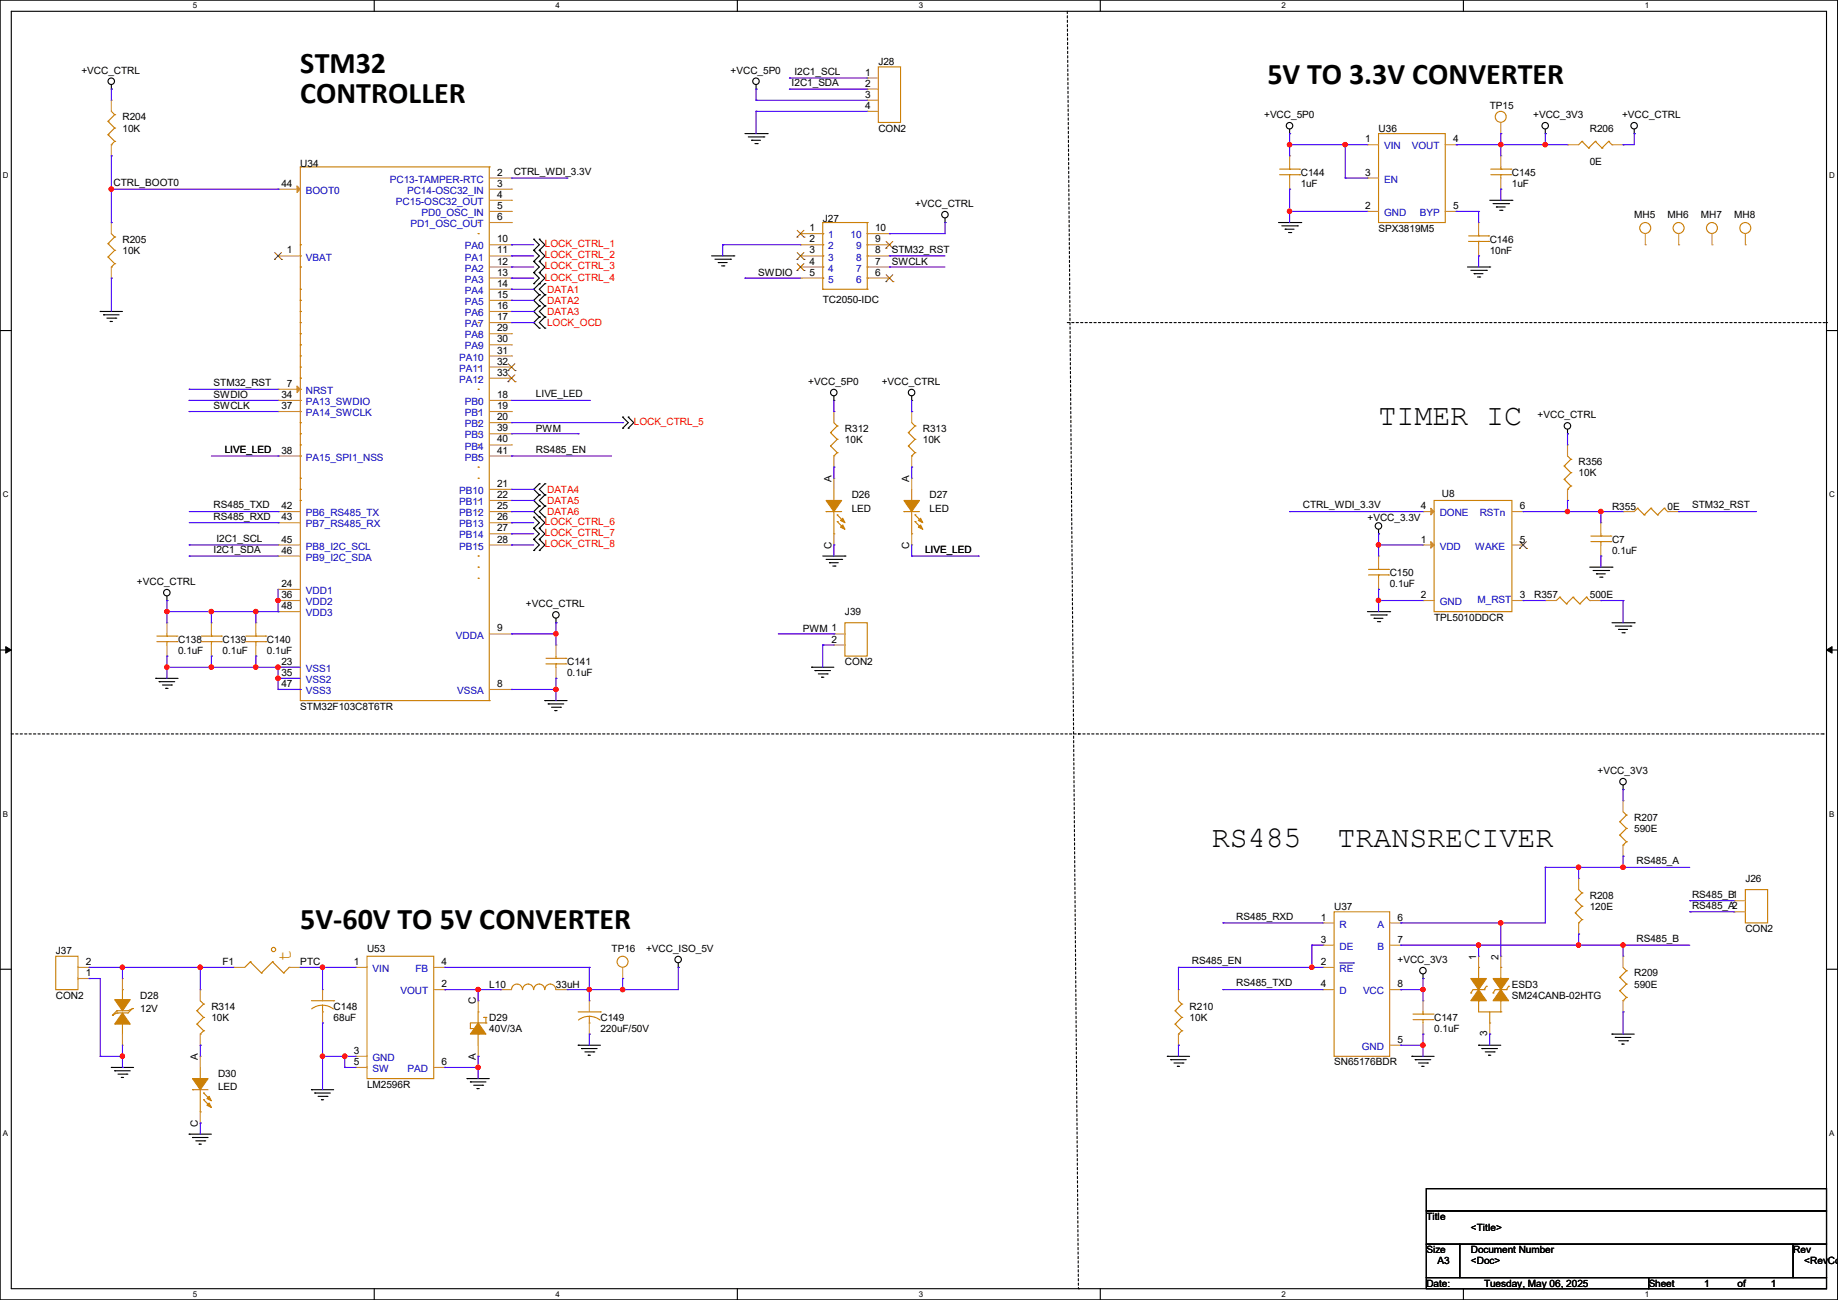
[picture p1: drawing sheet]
<svg xmlns="http://www.w3.org/2000/svg" width="420mm" height="297mm" viewBox="0 0 420 297" stroke-linecap="round" stroke-linejoin="round" font-family="sans-serif">
<path d="M0 0h419.9v297h-419.9zM2.6 2.6h414.8v291.8h-414.8z" fill="none" stroke="#000" stroke-width=".25"/>
<g fill="#fff">
<path d="M44 .3h1v2h-1z"/>
<path d="M44 294.7h1v2h-1z"/>
</g>
<path d="M85.5 0v2.6M85.5 294.4v2.6" fill="none" stroke="#000" stroke-width=".25"/>
<g fill="#fff">
<path d="M127 .3h.9v2h-.9z"/>
<path d="M127 294.7h.9v2h-.9z"/>
</g>
<path d="M168.5 0v2.6M168.5 294.4v2.6" fill="none" stroke="#000" stroke-width=".25"/>
<g fill="#fff">
<path d="M209.9 .3h1v2h-1z"/>
<path d="M209.9 294.7h1v2h-1z"/>
</g>
<path d="M251.4 0v2.6M251.4 294.4v2.6" fill="none" stroke="#000" stroke-width=".25"/>
<g fill="#fff">
<path d="M292.9 .3h.9v2h-.9z"/>
<path d="M292.9 294.7h.9v2h-.9z"/>
</g>
<path d="M334.4 0v2.6M334.4 294.4v2.6" fill="none" stroke="#000" stroke-width=".25"/>
<g fill="#fff">
<path d="M375.8 .3h1v2h-1z"/>
<path d="M375.8 294.7h1v2h-1z"/>
<path d="M.7 39h1.2v2h-1.2z"/>
<path d="M418 39h1.3v2h-1.3z"/>
<path d="M.7 112h1.2v2h-1.2z"/>
<path d="M418 112h1.3v2h-1.3z"/>
</g>
<path d="M0 75.5h2.6M417.4 75.5h2.5" fill="none" stroke="#000" stroke-width=".25"/>
<g fill="#fff">
<path d="M.7 185h1.2v1.9h-1.2z"/>
<path d="M418 185h1.2v1.9h-1.2z"/>
</g>
<path d="M0 148.5h2.6M417.4 148.5h2.5" fill="none" stroke="#000" stroke-width=".25"/>
<path d="M1.3 147.7l1.3 .8-1.3 .7zM417.4 148.5l1.2-.8v1.5z" fill="#000" stroke="#000" stroke-width=".23"/>
<g fill="#fff">
<path d="M.7 257.9h1.2v2h-1.2z"/>
<path d="M418 257.9h1.2v2h-1.2z"/>
</g>
<g fill="none" stroke="#000" stroke-width=".25">
<path d="M25.4 19.3v1.1M172.8 19.3v1.1M25.4 20.4h.1M170.2 30.5h5.1M171 31.3h3.5M171.7 32h.1M171.7 32h2.1M172.5 32.8h.5M172.8 20.4h.1M173 32.8h.1M174.5 31.3h.1M175.3 30.5h.1"/>
<path d="M294.7 30.5h.1M294.7 29.5v1M353.1 30.5h.1M353.1 29.5v1M373.4 30.5h.1M373.4 29.5v1M122 57.2h.1M122 54.7h.1M122 59.7h.1M122 54.7l1.2 1.2-1.2 1.3M122 57.2l1.2 1.3-1.2 1.2M122 59.7l1.2 1.3-1.2 1.3"/>
<path d="M123.2 57.2h.1M123.2 54.7h.1M123.2 59.7h.1M123.2 54.7l1.3 1.2-1.3 1.3M123.2 57.2l1.3 1.3-1.3 1.2M123.2 59.7l1.3 1.3-1.3 1.3M162.6 58.5h5.1M163.4 59.2h3.5M164.1 60h.1M164.1 60h2.1M166.9 59.2h.1M167.7 58.5h.1"/>
<path d="M215.9 50.8h.1M215.9 49.8v1M292.1 50.8h5.1M292.9 51.6h3.6M293.7 52.4h.1M293.7 52.4h2M294.4 53.1h.5M294.9 53.1h.1M296.5 51.6h.1M297.2 50.8h.1M340.4 45.8h5.1M341.2 46.5h3.5"/>
<path d="M341.9 47.3h.1M341.9 47.3h2.1M342.7 48h.5M343.2 48h.1M344.7 46.5h.1M345.5 45.8h.1M22.9 71.2h.1M22.9 71.2h5.1M23.7 71.9h.1M23.7 71.9h3.5M24.4 72.7h2.1M25.2 73.4h.1"/>
<path d="M25.2 73.4h.5M26.5 72.7h.1M122 62.3h.1M122 64.8h.1M122 62.3l1.2 1.2-1.2 1.3M123.2 62.3h.1M123.2 64.8h.1M123.2 67.4h.1M123.2 69.9h.1M123.2 72.4h.1M123.2 75h.1M123.2 62.3l1.3 1.2-2.5 2.6 1.2 1.3"/>
<path d="M123.2 67.4l-1.2 1.2 1.2 1.3M123.2 69.9l-1.2 1.3 1.2 1.2M123.2 72.4l-1.2 1.3 1.2 1.3M124.5 67.4h.1M124.5 64.8h.1M124.5 69.9h.1M124.5 72.4h.1M124.5 75h.1M124.5 64.8l-1.3 1.3 1.3 1.3M124.5 67.4l-1.3 1.2 1.3 1.3M124.5 69.9l-1.3 1.3 1.3 1.2M124.5 72.4l-1.3 1.3 1.3 1.3"/>
<path d="M164.9 60.7h.5M165.4 60.7h.1M335.3 61h5.1M336.1 61.8h3.5M336.8 62.5h.1M336.8 62.5h2.1M337.6 63.3h.5M338.1 63.3h.1M339.6 61.8h.1M340.4 61h.1M142.3 97.8h.1M142.3 95.3h.1"/>
<path d="M142.3 95.3l1.3 1.3-1.3 1.2M143.6 97.8h.1M143.6 95.3h.1M143.6 95.3l1.2 1.3-1.2 1.2M190.5 91.5h.1M190.5 90.5v1M208.3 91.5h.1M208.3 90.5v1M358.2 99.1h.1M358.2 98.1v1M122 118.2h.1M122 118.2l1.2 1.2-1.2 1.3"/>
<path d="M123.2 118.2h.1M123.2 115.6h.1M123.2 113.1h.1M123.2 110.5h.1M123.2 115.6l-1.2 1.3 2.5 2.5-1.3 1.3M123.2 113.1l-1.2 1.2 1.2 1.3M123.2 110.5l-1.2 1.3 1.2 1.3M124.5 118.2h.1M124.5 115.6h.1M124.5 113.1h.1M124.5 110.5h.1M124.5 115.6l-1.3 1.3 1.3 1.3"/>
<path d="M124.5 113.1l-1.3 1.2 1.3 1.3M124.5 110.5l-1.3 1.3 1.3 1.3M38.1 137.2h.1M38.1 136.2v1M122 120.7h.1M122 123.2h.1M122 125.8h.1M122 120.7l1.2 1.3-1.2 1.2M122 123.2l1.2 1.3-1.2 1.3M123.2 120.7h.1M123.2 123.2h.1M123.2 125.8h.1"/>
<path d="M123.2 120.7l1.3 1.3-1.3 1.2M123.2 123.2l1.3 1.3-1.3 1.3M188 127h5.1M188.8 127.8h3.5M189.5 128.6h.1M189.5 128.6h2.1M190.3 129.3h.5M190.8 129.3h.1M192.3 127.8h.1M193.1 127h.1M312.5 139.7h5M315 122h.1"/>
<path d="M315 120.9v1.1M317.5 139.7h.1M363.3 129.6h5M364 130.3h3.6M364.8 131.1h.1M364.8 131.1h2M365.5 131.9h.6M366.1 131.9h.1M367.6 130.3h.1M368.3 129.6h.1M35.6 155h.1M35.6 155h5.1"/>
<path d="M36.4 155.7h.1M36.4 155.7h3.5M37.1 156.5h2.1M37.9 157.3h.1M37.9 157.3h.5M39.2 156.5h.1M127 142.3h.1M127 141.3v1M185.5 152.4h.1M185.5 152.4h5M186.2 153.2h.1M186.2 153.2h3.6"/>
<path d="M187 154h2M187.7 154.7h.1M187.7 154.7h.6M189 154h.1M313.2 140.5h3.6M314 141.3h.1M314 141.3h2M314.7 142h.6M315.3 142h.1M316.8 140.5h.1M368.3 142.3h5.1M369.1 143h3.6"/>
<path d="M369.9 143.8h.1M369.9 143.8h2M370.6 144.6h.5M371.1 144.6h.1M372.7 143h.1M373.4 142.3h.1M124.5 160.1h.1M124.5 160.1h5.1M125.3 160.8h.1M125.3 160.8h3.5M126 161.6h2.1M126.8 162.3h.1"/>
<path d="M126.8 162.3h.5M128.1 161.6h.1M370.9 179.4v1M370.9 180.4h.1M0 221.4h2.6M132.1 238.8h.1M132.1 238.8h5.1M132.9 239.6h.1M132.9 239.6h3.5M155 221h.1M155 220v1M325.2 223.6h.1"/>
<path d="M325.2 222.5v1.1M337.9 238.8h.1M337.9 238.8h5M338.6 239.6h.1M338.6 239.6h3.6M368.3 236.3h.1M368.3 236.3h5.1M369.1 237h.1M369.1 237h3.6M369.9 237.8h2M370.6 238.5h.1M370.6 238.5h.5"/>
<path d="M371.9 237.8h.1M417.4 221.4h2.5M25.4 243.9h.1M25.4 243.9h5.1M26.2 244.6h.1M26.2 244.6h3.6M27 245.4h2M27.7 246.2h.1M27.7 246.2h.5M29 245.4h.1M43.2 259.1h.1M43.2 259.1h5.1"/>
<path d="M44 259.9h.1M44 259.9h3.5M71.2 249h.1M71.2 249h5M71.9 249.7h.1M71.9 249.7h3.6M72.7 250.5h2M73.4 251.2h.1M73.4 251.2h.6M74.7 250.5h.1M106.7 246.4h.1M106.7 246.4h5.1"/>
<path d="M107.5 247.2h.1M107.5 247.2h3.5M108.2 247.9h2.1M109 248.7h.1M109 248.7h.5M110.3 247.9h.1M133.6 240.3h2.1M134.4 241.1h.1M134.4 241.1h.5M135.7 240.3h.1M266.7 241.3h.1M266.7 241.3h5.1"/>
<path d="M267.5 242.1h.1M267.5 242.1h3.6M268.3 242.9h2M269 243.6h.1M269 243.6h.5M270.3 242.9h.1M322.6 241.3h.1M322.6 241.3h5.1M323.4 242.1h.1M323.4 242.1h3.5M324.1 242.9h2.1M324.9 243.6h.1"/>
<path d="M324.9 243.6h.5M326.2 242.9h.1M339.4 240.3h2M340.1 241.1h.1M340.1 241.1h.6M341.4 240.3h.1M44.7 260.6h2.1M45.5 261.4h.1M45.5 261.4h.5M46.8 260.6h.1M325.9 271.6h91.5v5h-91.5zM325.9 276.6h91.5v7.7h-91.5z"/>
<path d="M325.9 284.3h7.6v7.6h-7.6zM325.9 291.9h50.8v2.5h-50.8zM333.5 284.3h76.2v7.6h-76.2zM376.7 291.9h40.7v2.5h-40.7zM409.7 284.3h7.7v7.6h-7.7z"/>
<circle cx="25.4" cy="18.6" r=".74"/>
<circle cx="172.7" cy="18.6" r=".74"/>
<circle cx="294.7" cy="28.7" r=".74"/>
<circle cx="353.1" cy="28.7" r=".74"/>
<circle cx="373.4" cy="28.7" r=".74"/>
<circle cx="215.9" cy="49" r=".74"/>
<circle cx="190.5" cy="89.7" r=".74"/>
<circle cx="208.3" cy="89.7" r=".74"/>
<circle cx="358.2" cy="97.3" r=".74"/>
<circle cx="38.1" cy="135.4" r=".74"/>
<circle cx="315" cy="120.2" r=".74"/>
<circle cx="127" cy="140.5" r=".74"/>
<circle cx="370.9" cy="178.6" r=".74"/>
<circle cx="155" cy="219.2" r=".74"/>
<circle cx="325.1" cy="221.8" r=".74"/>
</g>
<path d="M243.9 2.6l2.5 291.8M243.9 73.7h173.5M417.4 73.7h.1M2.6 167.7h243.8M246.4 167.7h.1M246.4 167.7h170.2M416.6 167.7h.1M246.4 294.4h.1" fill="none" stroke="#000" stroke-width=".25" stroke-dasharray=".5 .5"/>
<g fill="none" stroke="#cc8006" stroke-width=".25">
<path d="M200.7 15.3h5.1v12.7h-5.1zM24.7 27.7h.1M24.7 30.8h.1M24.7 27.7l1.5 1.6M24.7 30.8l1.5 1.5M25.4 33.1h.1M25.4 25.4l.8 .8M26.2 26.2h.1M26.2 29.3h.1M26.2 32.3h.1M26.2 26.2l-1.5 1.5M26.2 29.3l-1.5 1.5"/>
<path d="M26.2 32.3l-.8 .8M68.6 38.1h.1M68.6 38.1v122M68.6 38.1h43.2M111.8 38.1h.1M111.8 38.1v122M292.4 39.9h4.6M292.4 38.7h4.6M294.7 38.7h.1M294.7 39.9h.1M294.7 38.1v.6M294.7 39.9v.8"/>
<path d="M297 39.9h.1M297 38.7h.1M315 30.5h15.2v20.3h-15.2zM340.7 39.9h4.5M340.7 38.7h4.5M342.9 38.7h.1M342.9 39.9h.1M342.9 38.1v.6M342.9 39.9v.8M345.2 39.9h.1M345.2 38.7h.1M361.5 32.3h.1"/>
<path d="M361.5 32.3l-.8 .8M361.5 32.3l1.5 1.5M363 33.8h.1M364.5 32.3h.1M364.5 32.3l-1.5 1.5M364.5 32.3l1.6 1.5M366.1 33.8h.1M367.6 32.3h.1M367.6 32.3l-1.5 1.5M367.6 32.3l.7 .8M368.3 33.1h.1M24.7 55.7h.1"/>
<path d="M24.7 58.7h.1M24.7 55.7l1.5 1.5M24.7 58.7l1.5 1.5M25.4 53.4l.8 .7M26.2 54.1h.1M26.2 57.2h.1M26.2 54.1l-1.5 1.6M26.2 57.2l-1.5 1.5M68.6 55.9h.1M68.6 58.5h.1M109.3 48.3h.1M109.3 50.8h.1"/>
<path d="M109.3 53.4h.1M109.3 55.9h.1M188 50.8h.1M188 53.4h.1M188 55.9h.1M188 58.5h.1M188 50.8h10.2M188 50.8v15.3M198.2 50.8h.1M198.2 58.5h.1M198.2 55.9h.1M198.2 53.4h.1"/>
<path d="M198.2 50.8v15.3M335.6 55.2h4.5M335.6 53.9h4.5M337.9 53.9h.1M337.9 55.2h.1M337.9 53.4v.5M337.9 55.2v.7M340.1 55.2h.1M340.1 53.9h.1M25.4 61h.1M26.2 60.2h.1M26.2 60.2l-.8 .8"/>
<path d="M68.6 66.1h.1M68.6 68.6h.1M68.6 71.2h.1M68.6 73.7h.1M68.6 76.2h.1M68.6 78.8h.1M68.6 61h.1M109.3 71.2h.1M109.3 73.7h.1M109.3 76.2h.1M109.3 78.8h.1M188 66.1h.1"/>
<path d="M188 61h.1M188 63.5h.1M188 66.1h10.2M198.2 66.1h.1M198.2 63.5h.1M198.2 61h.1M68.6 81.3h.1M68.6 83.9h.1M68.6 86.4h.1M68.6 88.9h.1M68.6 91.5h.1M68.6 94h.1"/>
<path d="M68.6 96.6h.1M68.6 99.1h.1M109.3 96.6h.1M109.3 99.1h.1M109.3 81.3h.1M109.3 83.9h.1M109.3 86.4h.1M109.3 88.9h.1M109.3 91.5h.1M109.3 94h.1M189.8 98.8h.1M189.8 98.8l1.5 1.6"/>
<path d="M190.5 96.6l.8 .7M191.3 97.3h.1M191.3 97.3l-1.5 1.5M207.6 98.8h.1M207.6 98.8l1.5 1.6M208.3 96.6l.8 .7M209.1 97.3h.1M209.1 97.3l-1.5 1.5M68.6 109.3h.1M68.6 111.8h.1M68.6 114.3h.1M68.6 101.6h.1"/>
<path d="M68.6 104.2h.1M109.3 114.3h.1M109.3 116.9h.1M109.3 101.6h.1M109.3 104.2h.1M109.3 106.7h.1M109.3 109.3h.1M188.8 116.9h.1M188.8 116.9h3.5M189.8 101.9h.1M189.8 101.9l1.5 1.5M190.5 104.2h.1"/>
<path d="M190.5 114.3h.1M190.5 111.8v2.5M190.5 116.9v5.1M191.3 100.4h.1M191.3 103.4h.1M191.3 117.6h.1M191.3 119.2h.1M191.3 100.4l-1.5 1.5M191.3 103.4l-.8 .8M191.3 117.6l1.5 1.6M191.3 119.2l1.5 1.5M206.5 116.9h.1"/>
<path d="M206.5 116.9h3.6M207.6 101.9h.1M207.6 101.9l1.5 1.5M208.3 114.3h.1M208.3 104.2h.1M208.3 111.8v2.5M208.3 116.9v5.1M209.1 117.6h.1M209.1 119.2h.1M209.1 100.4h.1M209.1 103.4h.1M209.1 117.6l1.5 1.6"/>
<path d="M209.1 119.2l1.5 1.5M209.1 100.4l-1.5 1.5M209.1 103.4l-.8 .8M327.7 114.3h17.8v25.4h-17.8zM357.4 106.5h.1M357.4 109.5h.1M357.4 106.5l1.5 1.5M357.4 109.5l1.5 1.5M358.2 111.8h.1M358.2 104.2l.7 .7M358.9 104.9h.1M358.9 108h.1"/>
<path d="M358.9 111h.1M358.9 104.9l-1.5 1.6M358.9 108l-1.5 1.5M358.9 111l-.7 .8M374.2 116.1h.1M374.2 116.1l-.8 .8M374.2 116.1l1.5 1.5M375.7 117.6h.1M377.2 116.1h.1M377.2 116.1l-1.5 1.5M377.2 116.1l1.6 1.5M378.8 117.6h.1"/>
<path d="M380.3 116.1h.1M380.3 116.1l-1.5 1.5M380.3 116.1l.7 .8M381 116.9h.1M109.3 124.5h.1M109.3 127h.1M109.3 129.6h.1M109.3 132.1h.1M190.5 122h.1M208.3 122h.1M312.7 131.4h4.6M312.7 130.1h4.6"/>
<path d="M315 130.1h.1M315 131.4h.1M315 129.6v.5M315 131.4v.7M317.3 131.4h.1M317.3 130.1h.1M356.4 136.4h.1M356.4 136.4l-.8 .8M356.4 136.4l1.5 1.6M357.9 138h.1M359.5 136.4h.1M359.5 136.4l-1.6 1.6"/>
<path d="M359.5 136.4l1.5 1.6M361 138h.1M362.5 136.4h.1M362.5 136.4l-1.5 1.6M362.5 136.4l.8 .8M363.3 137.2h.1M363.5 123.7h4.6M363.5 122.5h4.6M365.8 122.5h.1M365.8 123.7h.1M365.8 122v.5M365.8 123.7v.8"/>
<path d="M368.1 123.7h.1M368.1 122.5h.1M35.9 146.6h4.5M35.9 145.3h4.5M38.1 145.3h.1M38.1 146.6h.1M38.1 144.8v.5M38.1 146.6v.8M40.4 146.6h.1M40.4 145.3h.1M46 146.6h4.6M46 145.3h4.6"/>
<path d="M48.3 145.3h.1M48.3 146.6h.1M48.3 144.8v.5M48.3 146.6v.8M50.6 146.6h.1M50.6 145.3h.1M56.2 146.6h4.5M56.2 145.3h4.5M58.5 145.3h.1M58.5 146.6h.1M58.5 144.8v.5M58.5 146.6v.8"/>
<path d="M60.7 146.6h.1M60.7 145.3h.1M124.8 151.7h4.5M124.8 150.4h4.5M127 150.4h.1M127 151.7h.1M127 149.9v.5M127 151.7v.7M129.3 151.7h.1M129.3 150.4h.1M193.1 142.3h5.1v7.6h-5.1zM68.6 160.1h.1"/>
<path d="M68.6 160.1h43.2M111.8 160.1h.1M370.1 187.7h.1M370.1 190.8h.1M370.1 187.7l1.5 1.6M370.1 190.8l1.5 1.5M370.9 193.1h.1M370.9 185.5l.7 .7M371.6 186.2h.1M371.6 189.3h.1M371.6 192.3h.1M371.6 186.2l-1.5 1.5"/>
<path d="M371.6 189.3l-1.5 1.5M371.6 192.3l-.7 .8M12.7 218.5h5.1v7.6h-5.1zM57.2 219.8h.1M57.2 219.8l-1.3 1.2M57.2 219.8l2.5 2.5M62.3 219.8h.1M62.3 219.8l-2.6 2.5M62.3 219.8l2.5 2.5M83.9 218.5h15.2v27.9h-15.2zM304.8 208.3h12.7v33h-12.7zM360 205.5h.1"/>
<path d="M360 208.6h.1M360 205.5l1.5 1.6M360 208.6l1.5 1.5M360.7 210.9h.1M360.7 203.2l.8 .8M361.5 204h.1M361.5 207.1h.1M361.5 210.1h.1M361.5 204l-1.5 1.5M361.5 207.1l-1.5 1.5M361.5 210.1l-.8 .8M398.8 203.2h5.1v7.7h-5.1z"/>
<path d="M25.7 231.9h.1M26.7 230.9h.1M26.7 231.4h.1M26.7 230.9l-1 1M26.7 231.4l-1 .5M28 233.7h.1M28 226.1h.1M28 226.1v2.5M28 233.7v2.6M30.3 230.4h.1M30.3 230.4l-1 .5h-2.6M30.3 230.4l-1 1h-2.6"/>
<path d="M45 230.9h.1M45 234h.1M45 230.9l1.5 1.6M45 234l1.5 1.5M45.8 236.3h.1M45.8 228.6l.7 .8M46.5 229.4h.1M46.5 232.5h.1M46.5 235.5h.1M46.5 229.4l-1.5 1.5M46.5 232.5l-1.5 1.5M46.5 235.5l-.7 .8"/>
<path d="M59.7 222.3h.1M64.8 222.3h.1M66.1 221h.1M66.1 221l-1.3 1.3M71.2 228.6h5M73.7 231.2h.1M73.7 229.7l1.6 .3 .9 .5M73.7 229.7l-1.1 .1-1.4 .7M73.7 229.7v1.5M76.2 228.6h.1M107.5 235h.1M107.5 235h.5"/>
<path d="M108 235h.1M109.3 236.3h.1M109.3 231.2h.1M109.3 231.2v2.5M109.3 236.3v2.5M110.5 232.5h.1M110.5 232.5h.5M111 233.7h.1M111 232.5h.1M111 233.7h-3.5v1.3M111 232.5v1.2M119.4 226.1a1.25 1.25 0 0 0-1.3-1.3 1.25 1.25 0 0 0-1.2 1.3"/>
<path d="M121.9 226.1a1.25 1.25 0 0 0-1.2-1.3 1.25 1.25 0 0 0-1.3 1.3M127 226.1a1.27 1.27 0 0 0-1.3-1.3 1.27 1.27 0 0 0-1.2 1.3 1.25 1.25 0 0 0-1.3-1.3 1.25 1.25 0 0 0-1.2 1.3M132.1 231.2h5.1M134.7 233.7h.1M134.7 232.2l1.5 .3 .9 .6M134.7 232.2l-1.1 .1-1.4 .7M134.7 232.2v1.5M137.2 231.2h.1M268.5 230.9h.1M268.5 234h.1M268.5 230.9l1.5 1.6M268.5 234l1.5 1.5"/>
<path d="M269.3 236.3h.1M269.3 228.6l.7 .8M270 229.4h.1M270 232.5h.1M270 235.5h.1M270 229.4l-1.5 1.5M270 232.5l-1.5 1.5M270 235.5l-.7 .8M322.9 233h4.5M322.9 231.7h4.5M325.2 231.7h.1M325.2 233h.1"/>
<path d="M325.2 231.2v.5M325.2 233v.7M327.4 233h.1M327.4 231.7h.1M336.1 226.9h.1M337.9 221h.1M337.9 228.6h.1M337.9 228.6v2.6h5M337.9 221v2.6M339.1 226.1h.1M339.1 226.1h-2.5l-.5 .8M339.6 225.3h.1"/>
<path d="M339.6 225.3l-.5 .8M340.4 233.7h.1M340.4 231.2v2.5M341.2 226.9h.1M342.9 221h.1M342.9 228.6h.1M342.9 231.2h.1M342.9 221v2.6M342.9 228.6v2.6M344.2 226.1h.1M344.2 226.1h-2.5l-.5 .8M344.7 225.3h.1"/>
<path d="M344.7 225.3l-.5 .8M370.1 223.3h.1M370.1 226.4h.1M370.1 223.3l1.5 1.5M370.1 226.4l1.5 1.5M370.9 228.6h.1M370.9 221l.7 .8M371.6 221.8h.1M371.6 224.8h.1M371.6 227.9h.1M371.6 221.8l-1.5 1.5M371.6 224.8l-1.5 1.6"/>
<path d="M371.6 227.9l-.7 .7M44 249h.1M44 249h3.5M45.8 246.4h.1M45.8 254h.1M45.8 243.9v2.5M45.8 249v5M46.5 249.7h.1M46.5 251.2h.1M46.5 249.7l1.5 1.5M46.5 251.2l1.5 1.6"/>
<circle cx="342.9" cy="26.7" r="1.25"/>
<circle cx="375.9" cy="52.1" r="1.25"/>
<circle cx="383.6" cy="52.1" r="1.25"/>
<circle cx="391.2" cy="52.1" r="1.25"/>
<circle cx="398.8" cy="52.1" r="1.25"/>
<circle cx="62.5" cy="216.9" r=".49"/>
<circle cx="142.3" cy="219.7" r="1.25"/>
</g>
<g fill="none" stroke="#a84" stroke-width=".25">
<path d="M198.2 17.8h.1M198.2 17.8h2.5M25.4 22.9h.1M25.4 35.6h.1M25.4 22.9v2.5M25.4 33.1v2.5M198.2 20.4h.1M198.2 22.9h.1M198.2 25.4h.1M198.2 20.4h2.5M198.2 22.9h2.5M198.2 25.4h2.5"/>
<path d="M294.7 35.6h.1M294.7 35.6v2.5M312.5 33.1h.1M312.5 33.1h2.5M330.2 33.1h2.6M332.8 33.1h.1M342.9 35.6h.1M342.9 30.5h.1M342.9 28v2.5M342.9 35.6v2.5M358.2 33.1h.1M358.2 33.1h2.5"/>
<path d="M368.3 33.1h2.6M370.9 33.1h.1M25.4 50.8h.1M25.4 50.8v2.6M63.5 58.5h.1M63.5 43.2h.1M63.5 58.5h5.1M63.5 43.2h5.1M111.8 58.5h5.1M111.8 40.7h5.1M111.8 43.2h5.1M111.8 45.8h5.1"/>
<path d="M111.8 48.3h5.1M111.8 50.8h5.1M111.8 55.9h5.1M116.9 40.7h.1M116.9 43.2h.1M116.9 45.8h.1M116.9 48.3h.1M116.9 50.8h.1M116.9 55.9h.1M116.9 58.5h.1M182.9 53.4h.1M182.9 55.9h.1"/>
<path d="M182.9 58.5h.1M182.9 58.5h5.1M182.9 55.9h5.1M182.9 53.4h5.1M198.2 58.5h5M198.2 55.9h5M198.2 53.4h5M203.2 58.5h.1M203.2 55.9h.1M203.2 53.4h.1M294.7 43.2h.1M294.7 40.7v2.5"/>
<path d="M312.5 48.3h.1M312.5 40.7h.1M312.5 40.7h2.5M312.5 48.3h2.5M330.2 48.3h2.6M332.8 48.3h.1M337.9 50.8h.1M337.9 58.5h.1M337.9 50.8v2.6M337.9 55.9v2.6M342.9 43.2h.1M342.9 40.7v2.5"/>
<path d="M376 55.9h.1M376 53.4v2.5M383.6 55.9h.1M383.6 53.4v2.5M391.2 55.9h.1M391.2 53.4v2.5M398.8 55.9h.1M398.8 53.4v2.5M25.4 63.5h.1M25.4 61v2.5M111.8 61h5.1M111.8 63.5h5.1"/>
<path d="M111.8 66.1h5.1M111.8 68.6h5.1M111.8 71.2h5.1M111.8 73.7h5.1M111.8 76.2h5.1M111.8 78.8h5.1M116.9 61h.1M116.9 63.5h.1M116.9 66.1h.1M116.9 68.6h.1M116.9 71.2h.1M116.9 73.7h.1"/>
<path d="M116.9 76.2h.1M116.9 78.8h.1M182.9 61h.1M182.9 63.5h.1M182.9 61h5.1M182.9 63.5h5.1M198.2 61h5M198.2 63.5h5M203.2 63.5h.1M203.2 61h.1M63.5 88.9h.1M63.5 91.5h.1"/>
<path d="M63.5 94h.1M63.5 88.9h5.1M63.5 91.5h5.1M63.5 94h5.1M111.8 91.5h5.1M111.8 94h5.1M111.8 96.6h5.1M111.8 81.3h5.1M111.8 83.9h5.1M111.8 86.4h5.1M111.8 99.1h5.1M116.9 91.5h.1"/>
<path d="M116.9 94h.1M116.9 96.6h.1M116.9 81.3h.1M116.9 83.9h.1M116.9 86.4h.1M116.9 99.1h.1M190.5 94h.1M190.5 94v2.6M208.3 94h.1M208.3 94v2.6M63.5 104.2h.1M63.5 116.9h.1"/>
<path d="M63.5 119.4h.1M63.5 116.9h5.1M63.5 119.4h5.1M63.5 104.2h5.1M111.8 111.8h5.1M111.8 114.3h5.1M111.8 116.9h5.1M111.8 119.4h5.1M111.8 104.2h5.1M111.8 101.6h5.1M116.9 111.8h.1M116.9 114.3h.1"/>
<path d="M116.9 116.9h.1M116.9 119.4h.1M116.9 101.6h.1M116.9 104.2h.1M190.5 106.7h.1M190.5 109.3h.1M190.5 104.2v2.5M190.5 109.3v2.5M208.3 109.3h.1M208.3 106.7h.1M208.3 104.2v2.5M208.3 109.3v2.5"/>
<path d="M325.2 116.9h.1M325.2 116.9h2.5M345.5 116.9h2.5M348 116.9h.1M358.2 101.6h.1M358.2 114.3h.1M358.2 101.6v2.6M358.2 111.8v2.5M365.8 119.4h.1M365.8 119.4v2.6M370.9 116.9h.1M370.9 116.9h2.5"/>
<path d="M381 116.9h2.6M383.6 116.9h.1M63.5 134.7h.1M63.5 137.2h.1M63.5 124.5h.1M63.5 127h.1M63.5 139.7h.1M63.5 134.7h5.1M63.5 124.5h5.1M63.5 137.2h5.1M63.5 127h5.1M63.5 139.7h5.1"/>
<path d="M111.8 122h5.1M111.8 124.5h5.1M116.9 122h.1M116.9 124.5h.1M190.5 124.5h.1M190.5 122v2.5M208.3 124.5h.1M208.3 122v2.5M315 127h.1M315 134.7h.1M315 127v2.6M315 132.1v2.6"/>
<path d="M325.2 124.5h.1M325.2 137.2h.1M325.2 124.5h2.5M325.2 137.2h2.5M345.5 124.5h2.5M345.5 137.2h2.5M348 137.2h.1M348 124.5h.1M353.1 137.2h.1M353.1 137.2h2.5M363.3 137.2h2.5M365.8 137.2h.1"/>
<path d="M365.8 127h.1M365.8 124.5v2.5M38.1 142.3h.1M38.1 149.9h.1M38.1 142.3v2.5M38.1 147.4v2.5M48.3 142.3h.1M48.3 149.9h.1M48.3 142.3v2.5M48.3 147.4v2.5M58.5 142.3h.1M58.5 149.9h.1"/>
<path d="M58.5 142.3v2.5M58.5 147.4v2.5M63.5 152.4h.1M63.5 155h.1M63.5 157.5h.1M63.5 157.5h5.1M63.5 152.4h5.1M63.5 155h5.1M111.8 157.5h5.1M111.8 144.8h5.1M116.9 157.5h.1M116.9 144.8h.1"/>
<path d="M127 147.4h.1M127 155h.1M127 147.4v2.5M127 152.4v2.6M190.5 144.8h.1M190.5 147.4h.1M190.5 144.8h2.6M190.5 147.4h2.6M370.9 182.9h.1M370.9 195.6h.1M370.9 182.9v2.6M370.9 193.1v2.5"/>
<path d="M302.3 215.9h.1M302.3 210.9h.1M302.3 215.9h2.5M302.3 210.9h2.5M317.5 215.9h2.6M317.5 210.9h2.6M320.1 210.9h.1M320.1 215.9h.1M337.9 218.5h.1M337.9 218.5v2.5M342.9 218.5h.1M342.9 218.5v2.5"/>
<path d="M360.7 200.7h.1M360.7 213.4h.1M360.7 200.7v2.5M360.7 210.9v2.5M370.9 218.5h.1M370.9 218.5v2.5M396.3 205.8h.1M396.3 208.3h.1M396.3 205.8h2.5M396.3 208.3h2.5M17.8 221h2.6M17.8 223.6h2.6"/>
<path d="M20.4 223.6h.1M20.4 221h.1M28 238.8h.1M28 223.6h.1M28 223.6v2.5M28 236.3v2.5M45.8 226.1h.1M45.8 238.8h.1M45.8 226.1v2.5M45.8 236.3v2.5M53.4 221h.1M53.4 221h2.5"/>
<path d="M66.1 221h2.5M68.6 221h.1M73.7 226.1h.1M73.7 233.7h.1M73.7 226.1v2.5M73.7 231.2v2.5M81.3 221h.1M81.3 221h2.6M99.1 226.1h2.5M99.1 221h2.5M101.6 226.1h.1M101.6 221h.1"/>
<path d="M109.3 228.6h.1M109.3 228.6v2.6M109.3 238.8v2.5M114.3 226.1h.1M114.3 226.1h2.6M127 226.1h2.6M129.6 226.1h.1M134.7 228.6h.1M134.7 236.3h.1M134.7 228.6v2.6M134.7 233.7v2.6M142.3 223.6h.1"/>
<path d="M142.3 221v2.6M269.3 226.1h.1M269.3 238.8h.1M269.3 226.1v2.5M269.3 236.3v2.5M302.3 226.1h.1M302.3 221h.1M302.3 226.1h2.5M302.3 221h2.5M317.5 226.1h2.6M317.5 238.8h2.6M320.1 226.1h.1"/>
<path d="M320.1 238.8h.1M325.2 228.6h.1M325.2 236.3h.1M325.2 228.6v2.6M325.2 233.7v2.6M340.4 236.3h.1M340.4 233.7v2.6M370.9 231.2h.1M370.9 228.6v2.6M45.8 241.3h.1M45.8 256.6h.1M45.8 241.3v2.6"/>
<path d="M45.8 254v2.6M81.3 241.3h.1M81.3 243.9h.1M81.3 241.3h2.6M81.3 243.9h2.6M99.1 243.9h2.5M101.6 243.9h.1M109.3 241.3h.1"/>
</g>
<g fill="none" stroke="#804000" stroke-width=".23">
<path d="M62.7 59.3h.1M62.8 57.7l1.5 1.6M64.3 57.7l-1.6 1.6M64.3 59.3h.1M182.1 54.2h.1M182.1 59.3h.1M182.2 52.6l1.5 1.6M182.2 57.7l1.5 1.6M183.7 52.6l-1.6 1.6M183.7 57.7l-1.6 1.6M183.7 54.2h.1M183.7 59.3h.1"/>
<path d="M202.4 56.7h.1M202.5 55.2l1.5 1.5M204 55.2l-1.6 1.5M204 56.7h.1M182.1 61.8h.1M182.2 60.2l1.5 1.6M183.7 60.2l-1.6 1.6M183.7 61.8h.1M202.4 64.3h.1M202.5 62.8l1.5 1.5M204 62.8l-1.6 1.5M204 64.3h.1"/>
<path d="M116.1 84.7h.1M116.1 87.2h.1M116.1 83.1l1.6 1.6M116.1 85.6l1.6 1.6M117.6 83.1l-1.5 1.6M117.6 85.6l-1.5 1.6M117.7 84.7h.1M117.7 87.2h.1M347.2 125.3h.1M347.3 123.7l1.5 1.6M348.8 123.7l-1.6 1.6M348.8 125.3h.1"/>
</g>
<g fill="#a84" stroke="#a84" stroke-width=".25">
<path d="M67.9 88.2l.7 .7-.7 .8z"/>
<path d="M67.9 42.5l.7 .7-.7 .8z"/>
<path d="M326.9 116.1l.8 .8-.8 .7z"/>
<path d="M326.9 123.7l.8 .8-.8 .8z"/>
</g>
<g fill="#cc8006" stroke="#cc8006" stroke-width=".25">
<path d="M206.5 114.3h3.6l-1.8 2.6z" fill-rule="evenodd"/>
<path d="M210.4 119.9l.5 1-1.1-.5z" fill-rule="evenodd"/>
<path d="M210.4 118.4l.5 1-1.1-.5z" fill-rule="evenodd"/>
<path d="M336.1 223.6h3.5l-1.7 2.5z" fill-rule="evenodd"/>
<path d="M337.9 226.1l1.7 2.5h-3.5z" fill-rule="evenodd"/>
<path d="M341.2 223.6h3.5l-1.8 2.5z" fill-rule="evenodd"/>
<path d="M342.9 226.1l1.8 2.5h-3.5z" fill-rule="evenodd"/>
<path d="M28 231.4l1.8 2.6h-3.6z" fill-rule="evenodd"/>
<path d="M26.2 228.4h3.6l-1.8 2.5z" fill-rule="evenodd"/>
<path d="M44 246.4h3.5l-1.7 2.6z" fill-rule="evenodd"/>
<path d="M47.8 252l.5 1-1-.5z" fill-rule="evenodd"/>
<path d="M47.8 250.5l.5 1-1-.5z" fill-rule="evenodd"/>
<path d="M188.8 114.3h3.5l-1.8 2.6z" fill-rule="evenodd"/>
<path d="M192.1 120.4l.5-.5 .5 1z" fill-rule="evenodd"/>
<path d="M192.1 118.9l.5-.5 .5 1z" fill-rule="evenodd"/>
<path d="M109.3 233.7l1.7 2.6h-3.5z" fill-rule="evenodd"/>
</g>
<path d="M306.1 220h3.2M309.3 220h.1" fill="none" stroke="#00c" stroke-width=".23"/>
<g fill="none" stroke="#4200ff" stroke-width=".25">
<path d="M180.4 17.8h.1M180.4 17.8h17.8M25.4 20.4h.1M25.4 35.6h.1M25.4 20.4v2.5M25.4 35.6v15.2M172.8 20.4h.1M172.8 22.9h.1M172.8 25.4h.1M172.8 20.4v2.5M172.8 25.4v5.1M172.8 22.9h25.4"/>
<path d="M172.8 25.4h25.4M180.4 20.4h.1M180.4 20.4h17.8M294.7 30.5h.1M294.7 33.1h.1M294.7 30.5v5.1M294.7 33.1h17.8M307.4 33.1h.1M307.4 33.1v7.6M332.8 33.1h.1M332.8 33.1h25.4M342.9 30.5h.1"/>
<path d="M342.9 33.1h.1M342.9 30.5v5.1M353.1 30.5h.1M353.1 33.1h.1M353.1 30.5v2.6M370.9 33.1h.1M373.4 30.5h.1M373.4 30.5v2.6h-2.5M25.4 50.8h.1M25.4 43.2h38.1M63.5 43.2h.1M116.9 55.9h.1"/>
<path d="M116.9 58.5h.1M116.9 40.7h12.7M116.9 55.9h5.1M116.9 58.5h5.1M129.6 40.7h.1M165.1 55.9h.1M165.1 55.9v2.6M165.1 55.9h17.8M203.2 53.4h.1M203.2 58.5h.1M203.2 58.5h12.7M215.9 50.8h.1"/>
<path d="M215.9 50.8v2.6h-12.7M294.7 43.2h.1M294.7 48.3h.1M294.7 43.2v7.6M294.7 48.3h17.8M307.4 40.7h.1M307.4 40.7h5.1M332.8 48.3h.1M332.8 48.3h5.1M337.9 48.3h.1M337.9 58.5h.1M337.9 48.3v2.5"/>
<path d="M337.9 58.5v2.5M342.9 43.2h.1M342.9 43.2v2.6M25.4 63.5h.1M25.4 63.5v7.7M116.9 61h.1M116.9 63.5h.1M116.9 66.1h.1M116.9 68.6h.1M116.9 61h5.1M116.9 63.5h5.1M116.9 66.1h5.1"/>
<path d="M116.9 68.6h5.1M116.9 71.2h5.1M116.9 73.7h5.1M122 71.2h.1M122 73.7h.1M170.2 63.5h.1M170.2 63.5h12.7M203.2 61h.1M203.2 61h12.7M43.2 88.9h.1M43.2 91.5h.1M43.2 94h.1"/>
<path d="M43.2 88.9h20.3M43.2 91.5h20.3M43.2 94h20.3M116.9 91.5h17.8M116.9 96.6h25.4M116.9 99.1h15.2M132.1 99.1h.1M134.7 91.5h.1M142.3 96.6h.1M190.5 94h.1M190.5 91.5v2.5M208.3 94h.1"/>
<path d="M208.3 91.5v2.5M358.2 99.1h.1M358.2 99.1v2.5M43.2 116.9h20.3M43.2 119.4h20.3M48.3 104.2h15.2M63.5 116.9h.1M63.5 119.4h.1M63.5 104.2h.1M116.9 116.9h.1M116.9 119.4h.1M116.9 104.2h.1"/>
<path d="M116.9 116.9h5.1M116.9 119.4h5.1M116.9 111.8h5.1M116.9 114.3h5.1M116.9 104.2h22.8M122 111.8h.1M122 114.3h.1M190.5 106.7h.1M190.5 106.7v2.6M208.3 106.7h.1M208.3 106.7v2.6M294.7 116.9h.1"/>
<path d="M294.7 116.9h30.5M348 116.9h.1M348 116.9h22.9M358.2 114.3h.1M358.2 116.9h.1M358.2 114.3v2.6M365.8 116.9h.1M365.8 116.9v2.5M383.6 116.9h.1M383.6 116.9h17.8M38.1 137.2h.1M38.1 139.7h.1"/>
<path d="M38.1 137.2v5.1M38.1 139.7h25.4M43.2 124.5h.1M43.2 127h.1M43.2 124.5h20.3M43.2 127h20.3M48.3 139.7h.1M48.3 139.7v2.6M58.5 139.7h.1M58.5 139.7v2.6M63.5 137.2h.1M63.5 139.7h.1"/>
<path d="M63.5 134.7v5M116.9 122h.1M116.9 124.5h.1M116.9 124.5h5.1M116.9 122h5.1M190.5 124.5h.1M190.5 124.5v2.5M208.3 127h.1M208.3 127h15.3M208.3 124.5v2.5M223.6 127h.1M315 122h.1"/>
<path d="M315 124.5h.1M315 134.7h.1M315 137.2h.1M315 124.5h10.2M315 122v5M315 134.7v5M315 137.2h10.2M348 137.2h.1M348 137.2h5.1M365.8 127h.1M365.8 137.2h.1M365.8 127v2.6"/>
<path d="M365.8 137.2h5.1M370.9 137.2h.1M370.9 137.2v5.1M38.1 149.9h.1M38.1 152.4h.1M38.1 149.9v5.1M38.1 152.4h30.5M48.3 149.9h.1M48.3 152.4h.1M48.3 149.9v2.5M58.5 149.9h.1M58.5 152.4h.1"/>
<path d="M58.5 149.9v2.5M63.5 152.4h.1M63.5 155h.1M63.5 152.4v5.1h5.1M63.5 155h5.1M68.6 157.5h.1M116.9 144.8h.1M116.9 157.5h.1M116.9 144.8h10.1M116.9 157.5h10.1M127 142.3h.1M127 144.8h.1"/>
<path d="M127 155h.1M127 157.5h.1M127 142.3v5.1M127 155v5.1M177.8 144.8h12.7M188 147.4h.1M188 147.4h2.5M188 147.4v5M190.5 144.8h.1M353.1 198.2h.1M353.1 198.2v12.7h-33M353.1 198.2h33"/>
<path d="M360.7 198.2h.1M360.7 198.2v2.5M370.9 180.4h.1M370.9 195.6h.1M370.9 198.2h.1M370.9 180.4v2.5M370.9 195.6v2.6M279.4 210.9h.1M279.4 210.9h22.9M299.8 215.9h.1M299.8 215.9v5.1M299.8 215.9h2.5"/>
<path d="M320.1 210.9h.1M320.1 215.9h.1M320.1 215.9h66M337.9 215.9h.1M337.9 215.9v2.6M342.9 210.9h.1M342.9 210.9v7.6M360.7 213.4h.1M360.7 215.9h.1M360.7 213.4v2.5M370.9 215.9h.1M370.9 215.9v2.6"/>
<path d="M386.1 205.8h.1M386.1 208.3h.1M386.1 205.8h10.2M386.1 208.3h10.2M20.4 223.6h.1M20.4 221h33M20.4 223.6h2.5v17.7M28 221h.1M28 221v2.6M28 238.8v5.1M45.8 221h.1M45.8 238.8h.1"/>
<path d="M45.8 221v5.1M45.8 238.8v2.5M68.6 221h12.7M73.7 221h.1M73.7 233.7h.1M73.7 221v5.1M73.7 233.7v15.3M101.6 221h.1M101.6 226.1h.1M101.6 221h33.1M101.6 226.1h12.7M109.3 226.1h.1"/>
<path d="M109.3 226.1v2.5M114.3 226.1h.1M134.7 221h.1M134.7 226.1h.1M134.7 236.3h.1M134.7 221v7.6M134.7 236.3v2.5M142.3 223.6h.1M142.3 226.1h.1M142.3 223.6v2.5M155 221h.1M155 221v5.1h-25.4"/>
<path d="M269.3 221h.1M269.3 238.8h.1M269.3 221v5.1M269.3 238.8v2.5M269.3 221h33M279.4 226.1h.1M279.4 226.1h22.9M299.8 221h.1M320.1 226.1h.1M320.1 238.8h.1M320.1 226.1h5.1M320.1 238.8h5.1"/>
<path d="M325.2 223.6h.1M325.2 226.1h.1M325.2 236.3h.1M325.2 238.8h.1M325.2 223.6v5M325.2 236.3v5M340.4 236.3h.1M340.4 236.3v2.5M370.9 231.2h.1M370.9 231.2v5.1M22.9 241.3h.1M22.9 241.3h5.1"/>
<path d="M28 241.3h.1M28 243.9h.1M45.8 256.6h.1M45.8 256.6v2.5M73.7 241.3h.1M73.7 241.3h7.6M78.8 241.3h.1M78.8 243.9h.1M78.8 241.3v2.6M78.8 243.9h2.5M101.6 243.9h.1M101.6 243.9h7.7"/>
<path d="M109.3 241.3h.1M109.3 243.9h.1M109.3 241.3v5.1"/>
</g>
<g fill="#f00" stroke="#f00" stroke-width=".25">
<circle cx="25.4" cy="43.2" r=".49"/>
<circle cx="38.1" cy="139.7" r=".49"/>
<circle cx="58.4" cy="139.7" r=".49"/>
<circle cx="48.3" cy="139.7" r=".49"/>
<circle cx="63.5" cy="137.2" r=".49"/>
<circle cx="127" cy="144.8" r=".49"/>
<circle cx="38.1" cy="152.4" r=".49"/>
<circle cx="48.3" cy="152.4" r=".49"/>
<circle cx="58.4" cy="152.4" r=".49"/>
<circle cx="63.5" cy="155" r=".49"/>
<circle cx="127" cy="157.5" r=".49"/>
<circle cx="294.7" cy="33" r=".49"/>
<circle cx="307.4" cy="33" r=".49"/>
<circle cx="353.1" cy="33" r=".49"/>
<circle cx="342.9" cy="33" r=".49"/>
<circle cx="294.7" cy="48.3" r=".49"/>
<circle cx="370.9" cy="198.1" r=".49"/>
<circle cx="360.7" cy="198.1" r=".49"/>
<circle cx="342.9" cy="210.8" r=".49"/>
<circle cx="337.8" cy="215.9" r=".49"/>
<circle cx="370.9" cy="215.9" r=".49"/>
<circle cx="360.7" cy="215.9" r=".49"/>
<circle cx="299.7" cy="221" r=".49"/>
<circle cx="325.1" cy="226.1" r=".49"/>
<circle cx="325.1" cy="238.8" r=".49"/>
<circle cx="28" cy="221" r=".49"/>
<circle cx="73.7" cy="221" r=".49"/>
<circle cx="134.6" cy="226.1" r=".49"/>
<circle cx="142.3" cy="226.1" r=".49"/>
<circle cx="109.2" cy="226.1" r=".49"/>
<circle cx="73.7" cy="241.3" r=".49"/>
<circle cx="109.2" cy="243.9" r=".49"/>
<circle cx="45.7" cy="221" r=".49"/>
<circle cx="358.2" cy="116.9" r=".49"/>
<circle cx="365.8" cy="116.9" r=".49"/>
<circle cx="315" cy="124.5" r=".49"/>
<circle cx="315" cy="137.2" r=".49"/>
<circle cx="78.8" cy="241.3" r=".49"/>
<circle cx="28" cy="241.3" r=".49"/>
<circle cx="63.5" cy="152.4" r=".49"/>
</g>
<g font-size="6.9">
<text x="68.6" y="16.7">STM32</text>
<text x="68.6" y="23.6">CONTROLLER</text>
<text x="289.6" y="19.3">5V TO 3.3V CONVERTER</text>
<text x="315" y="97">TIMER IC</text>
<text x="276.9" y="193.5">RS485</text>
<text x="305.6" y="193.5">TRANSRECIVER</text>
<text x="68.6" y="212.3">5V-60V TO 5V CONVERTER</text>
</g>
<text font-size="4.6" fill="#cc8006" x="66.4" y="219.5" transform="rotate(-90 66.4 219.5)">t</text>
<g font-size="2.3">
<text x="18.6" y="16.8">+VCC_CTRL</text>
<text x="166.9" y="16.8">+VCC_5P0</text>
<text x="181.5" y="17.1">I2C1_SCL</text>
<text x="197.7" y="17.3">1</text>
<text x="200.7" y="14.8">J28</text>
<text x="180.9" y="19.6">I2C1_SDA</text>
<text x="197.7" y="19.8">2</text>
<text x="197.7" y="22.4">3</text>
<text x="28" y="27.5">R204</text>
<text x="197.7" y="24.9">4</text>
<text x="288.8" y="27">+VCC_5P0</text>
<text x="340.4" y="25">TP15</text>
<text x="350.3" y="27">+VCC_3V3</text>
<text x="370.6" y="27">+VCC_CTRL</text>
<text x="28" y="30.1">10K</text>
<text x="200.7" y="30.1">CON2</text>
<text x="312" y="32.5">1</text>
<text x="315" y="30.1">U36</text>
<text x="332" y="32.5">4</text>
<text x="363.3" y="30.1">R206</text>
<text x="68.6" y="38.2">U34</text>
<text x="113.6" y="40.1">2</text>
<text x="117.4" y="40">CTRL_WDI_3.3V</text>
<text x="297.2" y="40.2">C144</text>
<text x="312" y="40.1">3</text>
<text x="345.5" y="40.2">C145</text>
<text x="363.3" y="37.7">0E</text>
<text x="26" y="42.5">CTRL_BOOT0</text>
<text x="64.3" y="42.7">44</text>
<text x="113.6" y="42.7">3</text>
<text x="113.6" y="45.2">4</text>
<text x="113.6" y="47.8">5</text>
<text x="209.1" y="47.3">+VCC_CTRL</text>
<text x="297.2" y="42.8">1uF</text>
<text x="312" y="47.8">2</text>
<text x="332" y="47.8">5</text>
<text x="345.5" y="42.8">1uF</text>
<text x="113.6" y="50.3">6</text>
<text x="185" y="52.8">1</text>
<text x="188" y="50.6">J27</text>
<text x="199.9" y="52.8">10</text>
<text x="315" y="52.9">SPX3819M5</text>
<text x="373.4" y="49.9">MH5</text>
<text x="381" y="49.9">MH6</text>
<text x="388.7" y="49.9">MH7</text>
<text x="396.3" y="49.9">MH8</text>
<text x="28" y="55.5">R205</text>
<text x="28" y="58">10K</text>
<text x="65.6" y="57.9">1</text>
<text x="113.6" y="55.4">10</text>
<text x="113.6" y="57.9">11</text>
<text x="185" y="55.4">2</text>
<text x="185" y="57.9">3</text>
<text x="199.9" y="57.9">8</text>
<text x="199.9" y="55.4">9</text>
<text x="203.8" y="57.7">STM32_RST</text>
<text x="340.4" y="55.5">C146</text>
<text x="340.4" y="58">10nF</text>
<text x="113.6" y="60.5">12</text>
<text x="113.6" y="63">13</text>
<text x="113.6" y="65.5">14</text>
<text x="173.3" y="63">SWDIO</text>
<text x="185" y="60.5">4</text>
<text x="185" y="63">5</text>
<text x="199.9" y="63">6</text>
<text x="199.9" y="60.5">7</text>
<text x="203.8" y="60.5">SWCLK</text>
<text x="113.6" y="68.1">15</text>
<text x="113.6" y="70.6">16</text>
<text x="188" y="69.2">TC2050-IDC</text>
<text x="113.6" y="73.2">17</text>
<text x="113.6" y="75.7">29</text>
<text x="113.6" y="78.2">30</text>
<text x="113.6" y="80.8">31</text>
<text x="113.6" y="83.3">32</text>
<text x="48.8" y="88.2">STM32_RST</text>
<text x="65.6" y="88.4">7</text>
<text x="113.6" y="85.9">33</text>
<text x="184.7" y="88">+VCC_5P0</text>
<text x="201.5" y="88">+VCC_CTRL</text>
<text x="48.8" y="91">SWDIO</text>
<text x="48.8" y="93.5">SWCLK</text>
<text x="64.3" y="90.9">34</text>
<text x="64.3" y="93.5">37</text>
<text x="113.6" y="90.9">18</text>
<text x="113.6" y="93.5">19</text>
<text x="122.5" y="90.8">LIVE_LED</text>
<text x="351.3" y="95.6">+VCC_CTRL</text>
<text x="113.6" y="96">20</text>
<text x="113.6" y="98.6">39</text>
<text x="113.6" y="101.1">40</text>
<text x="122.5" y="98.6">PWM</text>
<text x="193.1" y="98.6">R312</text>
<text x="193.1" y="101.2">10K</text>
<text x="210.9" y="98.6">R313</text>
<text x="210.9" y="101.2">10K</text>
<text x="51.4" y="103.5">LIVE_LED</text>
<text x="64.3" y="103.6">38</text>
<text x="113.6" y="103.6">41</text>
<text x="122.5" y="103.5">RS485_EN</text>
<text x="360.7" y="106.3">R356</text>
<text x="113.6" y="111.3">21</text>
<text x="113.6" y="113.8">22</text>
<text x="190" y="110" transform="rotate(-90 190 110)">A</text>
<text x="194.6" y="113.9">D26</text>
<text x="207.8" y="110" transform="rotate(-90 207.8 110)">A</text>
<text x="212.4" y="113.9">D27</text>
<text x="329.5" y="113.6">U8</text>
<text x="360.7" y="108.8">10K</text>
<text x="48.8" y="116.2">RS485_TXD</text>
<text x="48.8" y="118.7">RS485_RXD</text>
<text x="64.3" y="116.3">42</text>
<text x="64.3" y="118.9">43</text>
<text x="113.6" y="116.3">25</text>
<text x="113.6" y="118.9">26</text>
<text x="194.6" y="116.9">LED</text>
<text x="212.4" y="116.9">LED</text>
<text x="297.7" y="116.2">CTRL_WDI_3.3V</text>
<text x="312.5" y="119">+VCC_3.3V</text>
<text x="324.7" y="116.3">4</text>
<text x="347.3" y="116.3">6</text>
<text x="368.3" y="116.4">R355</text>
<text x="381.1" y="116.4">0E</text>
<text x="386.6" y="116.2">STM32_RST</text>
<text x="49.5" y="123.8">I2C1_SCL</text>
<text x="64.3" y="124">45</text>
<text x="113.6" y="121.4">27</text>
<text x="113.6" y="124">28</text>
<text x="190" y="125.4" transform="rotate(-90 190 125.4)">C</text>
<text x="207.8" y="125.4" transform="rotate(-90 207.8 125.4)">C</text>
<text x="324.7" y="124">1</text>
<text x="347.3" y="124">5</text>
<text x="368.3" y="124">C7</text>
<text x="48.8" y="126.3">I2C1_SDA</text>
<text x="64.3" y="126.5">46</text>
<text x="211.4" y="126.3">LIVE_LED</text>
<text x="317.5" y="131.7">C150</text>
<text x="368.3" y="126.6">0.1uF</text>
<text x="31.3" y="133.7">+VCC_CTRL</text>
<text x="64.3" y="134.1">24</text>
<text x="64.3" y="136.7">36</text>
<text x="317.5" y="134.2">0.1uF</text>
<text x="324.7" y="136.7">2</text>
<text x="347.3" y="136.7">3</text>
<text x="350.6" y="136.7">R357</text>
<text x="363.3" y="136.7">500E</text>
<text x="64.3" y="139.2">48</text>
<text x="120.2" y="138.8">+VCC_CTRL</text>
<text x="193.1" y="140.5">J39</text>
<text x="327.7" y="141.8">TPL5010DDCR</text>
<text x="40.7" y="146.9">C138</text>
<text x="40.7" y="149.4">0.1uF</text>
<text x="50.8" y="146.9">C139</text>
<text x="50.8" y="149.4">0.1uF</text>
<text x="61" y="146.9">C140</text>
<text x="61" y="149.4">0.1uF</text>
<text x="113.6" y="144.3">9</text>
<text x="183.4" y="144.3">PWM 1</text>
<text x="190" y="146.8">2</text>
<text x="64.3" y="151.9">23</text>
<text x="64.3" y="154.4">35</text>
<text x="129.6" y="152">C141</text>
<text x="129.6" y="154.5">0.1uF</text>
<text x="193.1" y="152">CON2</text>
<text x="64.3" y="157">47</text>
<text x="113.6" y="157">8</text>
<text x="68.6" y="162.1">STM32F103C8T6TR</text>
<text x="365" y="176.9">+VCC_3V3</text>
<text x="373.4" y="187.5">R207</text>
<text x="373.4" y="190.1">590E</text>
<text x="373.9" y="197.4">RS485_A</text>
<text x="398.8" y="201.5">J26</text>
<text x="304.8" y="207.9">U37</text>
<text x="363.3" y="205.3">R208</text>
<text x="363.3" y="207.9">120E</text>
<text x="386.6" y="205.1">RS485_B1</text>
<text x="386.6" y="207.6">RS485_A2</text>
<text x="282.5" y="210.1">RS485_RXD</text>
<text x="301.8" y="215.4">3</text>
<text x="301.8" y="210.3">1</text>
<text x="319.3" y="210.3">6</text>
<text x="319.3" y="215.4">7</text>
<text x="373.9" y="215.2">RS485_B</text>
<text x="398.8" y="212.9">CON2</text>
<text x="12.7" y="218">J37</text>
<text x="19.6" y="220.5">2</text>
<text x="50.8" y="220.6">F1</text>
<text x="68.6" y="220.6">PTC</text>
<text x="80.8" y="220.5">1</text>
<text x="83.9" y="217.5">U53</text>
<text x="100.9" y="220.5">4</text>
<text x="139.7" y="217.5">TP16</text>
<text x="147.6" y="217.5">+VCC_ISO_5V</text>
<text x="272.3" y="220.3">RS485_EN</text>
<text x="301.8" y="220.5">2</text>
<text x="319.3" y="220">+VCC_3V3</text>
<text x="337.3" y="219.2" transform="rotate(-90 337.3 219.2)">1</text>
<text x="342.4" y="219.2" transform="rotate(-90 342.4 219.2)">2</text>
<text x="19.6" y="223">1</text>
<text x="100.9" y="225.5">2</text>
<text x="111.8" y="225.6">L10</text>
<text x="127" y="225.6">33uH</text>
<text x="282.5" y="225.4">RS485_TXD</text>
<text x="301.8" y="225.5">4</text>
<text x="319.3" y="225.5">8</text>
<text x="345.5" y="225.6">ESD3</text>
<text x="373.4" y="223.1">R209</text>
<text x="373.4" y="225.6">590E</text>
<text x="12.7" y="228.2">CON2</text>
<text x="32" y="228.2">D28</text>
<text x="32" y="231.2">12V</text>
<text x="48.3" y="230.7">R314</text>
<text x="48.3" y="233.3">10K</text>
<text x="76.2" y="230.7">C148</text>
<text x="76.2" y="233.3">68uF</text>
<text x="108.7" y="229.4" transform="rotate(-90 108.7 229.4)">C</text>
<text x="111.8" y="233.3">D29</text>
<text x="137.2" y="233.3">C149</text>
<text x="271.8" y="230.7">R210</text>
<text x="271.8" y="233.3">10K</text>
<text x="327.7" y="233.3">C147</text>
<text x="345.5" y="228.2">SM24CANB-02HTG</text>
<text x="111.8" y="235.8">40V/3A</text>
<text x="137.2" y="235.8">220uF/50V</text>
<text x="319.3" y="238.3">5</text>
<text x="327.7" y="235.8">0.1uF</text>
<text x="339.8" y="236.8" transform="rotate(-90 339.8 236.8)">3</text>
<text x="45.2" y="242.1" transform="rotate(-90 45.2 242.1)">A</text>
<text x="49.8" y="246">D30</text>
<text x="80.8" y="240.8">3</text>
<text x="80.8" y="243.3">5</text>
<text x="100.9" y="243.3">6</text>
<text x="108.7" y="242.1" transform="rotate(-90 108.7 242.1)">A</text>
<text x="304.8" y="243.4">SN65176BDR</text>
<text x="49.8" y="249">LED</text>
<text x="83.9" y="248.5">LM2596R</text>
<text x="45.2" y="257.5" transform="rotate(-90 45.2 257.5)">C</text>
<text x="325.9" y="278.7">Title</text>
<text x="336.1" y="281.3">&lt;Title&gt;</text>
<text x="325.9" y="286.3">Size</text>
<text x="336.1" y="286.3">Document Number</text>
<text x="409.8" y="286.3">Rev</text>
<text x="325.9" y="294">Date:</text>
<text x="328.5" y="288.9">A3</text>
<text x="336.1" y="288.9">&lt;Doc&gt;</text>
<text x="339.1" y="294">Tuesday, May 06, 2025</text>
<text x="376.7" y="294">Sheet</text>
<text x="389.4" y="294">1</text>
<text x="397" y="294">of</text>
<text x="404.7" y="294">1</text>
<text x="412.3" y="288.9">&lt;RevCod</text>
</g>
<g font-size="2.3" fill="#00c">
<text x="316.3" y="34.1">VIN</text>
<text x="322.6" y="34.1">VOUT</text>
<text x="89.1" y="41.7">PC13-TAMPER-RTC</text>
<text x="316.3" y="41.7">EN</text>
<text x="69.9" y="44.3">BOOT0</text>
<text x="90.5" y="46.8">PC15-OSC32_OUT</text>
<text x="93" y="44.3">PC14-OSC32_IN</text>
<text x="93.8" y="51.9">PD1_OSC_OUT</text>
<text x="96.3" y="49.4">PD0_OSC_IN</text>
<text x="316.3" y="49.4">GND</text>
<text x="324.4" y="49.4">BYP</text>
<text x="69.9" y="59.5">VBAT</text>
<text x="106.2" y="57">PA0</text>
<text x="106.2" y="59.5">PA1</text>
<text x="189.3" y="54.4">1</text>
<text x="189.3" y="57">2</text>
<text x="189.3" y="59.5">3</text>
<text x="194.4" y="54.4">10</text>
<text x="195.6" y="59.5">8</text>
<text x="195.6" y="57">9</text>
<text x="106.2" y="62.1">PA2</text>
<text x="106.2" y="64.6">PA3</text>
<text x="189.3" y="62.1">4</text>
<text x="189.3" y="64.6">5</text>
<text x="195.6" y="64.6">6</text>
<text x="195.6" y="62.1">7</text>
<text x="106.2" y="67.1">PA4</text>
<text x="106.2" y="69.7">PA5</text>
<text x="106.2" y="72.2">PA6</text>
<text x="106.2" y="74.8">PA7</text>
<text x="106.2" y="77.3">PA8</text>
<text x="104.9" y="82.4">PA10</text>
<text x="106.2" y="79.8">PA9</text>
<text x="104.9" y="84.9">PA11</text>
<text x="104.9" y="87.5">PA12</text>
<text x="69.9" y="90">NRST</text>
<text x="69.9" y="92.5">PA13_SWDIO</text>
<text x="69.9" y="95.1">PA14_SWCLK</text>
<text x="106.2" y="92.5">PB0</text>
<text x="106.2" y="95.1">PB1</text>
<text x="106.2" y="97.6">PB2</text>
<text x="106.2" y="100.2">PB3</text>
<text x="69.9" y="105.2">PA15_SPI1_NSS</text>
<text x="106.2" y="102.7">PB4</text>
<text x="106.2" y="105.2">PB5</text>
<text x="104.9" y="112.9">PB10</text>
<text x="69.9" y="117.9">PB6_RS485_TX</text>
<text x="104.9" y="115.4">PB11</text>
<text x="104.9" y="117.9">PB12</text>
<text x="329" y="117.9">DONE</text>
<text x="338.1" y="117.9">RSTn</text>
<text x="69.9" y="120.5">PB7_RS485_RX</text>
<text x="69.9" y="125.6">PB8_I2C_SCL</text>
<text x="104.9" y="120.5">PB13</text>
<text x="104.9" y="123">PB14</text>
<text x="104.9" y="125.6">PB15</text>
<text x="329" y="125.6">VDD</text>
<text x="337.1" y="125.6">WAKE</text>
<text x="69.9" y="128.1">PB9_I2C_SDA</text>
<text x="69.9" y="135.7">VDD1</text>
<text x="337.6" y="137.8">M_RST</text>
<text x="69.9" y="138.3">VDD2</text>
<text x="69.9" y="140.8">VDD3</text>
<text x="329" y="138.3">GND</text>
<text x="104.2" y="145.9">VDDA</text>
<text x="69.9" y="153.5">VSS1</text>
<text x="69.9" y="156">VSS2</text>
<text x="69.9" y="158.6">VSS3</text>
<text x="104.4" y="158.6">VSSA</text>
<text x="306.1" y="211.9">R</text>
<text x="314.8" y="211.9">A</text>
<text x="306.1" y="217">DE</text>
<text x="314.8" y="217">B</text>
<text x="85.1" y="222.1">VIN</text>
<text x="91.5" y="227.2">VOUT</text>
<text x="94.9" y="222.1">FB</text>
<text x="306.1" y="227.2">D</text>
<text x="306.1" y="222.1">RE</text>
<text x="311.5" y="227.2">VCC</text>
<text x="311.2" y="239.9">GND</text>
<text x="85.1" y="242.4">GND</text>
<text x="85.1" y="244.9">SW</text>
<text x="93.1" y="244.9">PAD</text>
</g>
<g font-size="2.3" fill="#f00">
<text x="124.5" y="56.5">LOCK_CTRL_1</text>
<text x="124.5" y="59">LOCK_CTRL_2</text>
<text x="124.5" y="61.6">LOCK_CTRL_3</text>
<text x="124.5" y="64.1">LOCK_CTRL_4</text>
<text x="125" y="66.9">DATA1</text>
<text x="125" y="69.4">DATA2</text>
<text x="125" y="72">DATA3</text>
<text x="125" y="74.5">LOCK_OCD</text>
<text x="144.8" y="97.1">LOCK_CTRL_5</text>
<text x="125" y="112.6">DATA4</text>
<text x="124.5" y="120">LOCK_CTRL_6</text>
<text x="125" y="117.7">DATA6</text>
<text x="125" y="115.1">DATA5</text>
<text x="124.5" y="122.5">LOCK_CTRL_7</text>
<text x="124.5" y="125.1">LOCK_CTRL_8</text>
</g>
<g font-size="1.8">
<text x="44" y="1.9">5</text>
<text x="127" y="1.9">4</text>
<text x="209.9" y="1.9">3</text>
<text x="292.9" y="1.9">2</text>
<text x="375.8" y="1.9">1</text>
<text x=".7" y="40.6">D</text>
<text x="418" y="40.6">D</text>
<text x=".7" y="113.6">C</text>
<text x="418" y="113.6">C</text>
<text x=".7" y="186.6">B</text>
<text x="418" y="186.6">B</text>
<text x=".7" y="259.5">A</text>
<text x="418" y="259.5">A</text>
<text x="44" y="296.3">5</text>
<text x="127" y="296.3">4</text>
<text x="209.9" y="296.3">3</text>
<text x="292.9" y="296.3">2</text>
<text x="375.8" y="296.3">1</text>
</g>
</svg>
